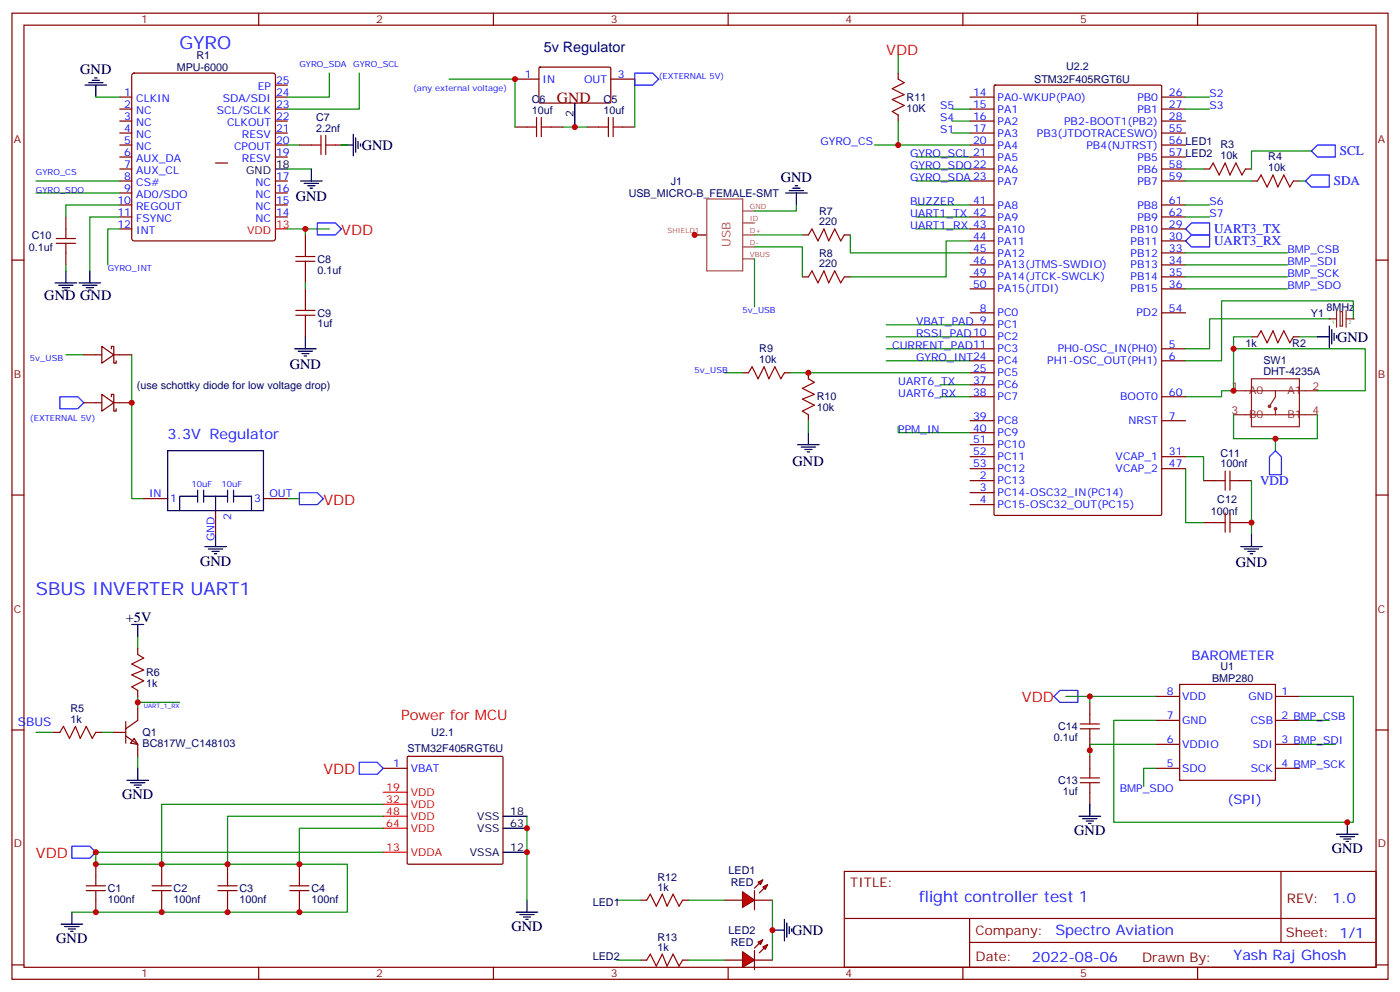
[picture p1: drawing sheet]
<svg xmlns="http://www.w3.org/2000/svg" width="412mm" height="292mm" viewBox="0 0 412 292" stroke-linecap="round" stroke-linejoin="round" font-family="sans-serif">
<g fill="none" stroke="#870000" stroke-width=".35">
<path d="M3.5 3.9h405.4v284.3h-405.4zM7.1 7.4h398.2v277.3h-398.2zM76.2 3.9v3.5M145.3 3.9v3.5M158.8 19.9l.3-.1h20.6l.2 .3v10.1l-.3 .1h-20.7l-.2-.3zM214.5 3.9v3.5M283.6 3.9v3.5M352.8 3.9v3.5M35.3 28.6h3.5M35.3 32.1h3.5M35.3 35.6h3.5M35.3 39.2h3.5"/>
<path d="M39 21.7l.5-.2h40.9l.5 .2 .2 .5v48l-.2 .5-.5 .2h-40.9l-.5-.2-.2-.5v-48zM81.1 28.6h3.6M81.1 32.1h3.6M81.1 35.6h3.6M81.1 39.2h3.6M81.1 25h3.6M151.7 23.3h7M151.7 37.4h3.5M162.3 37.4h3.5M172.9 37.4h3.5M179.9 23.3h7.1M183.4 37.4h3.6"/>
<path d="M285.8 28.6h7M285.8 32.1h7M285.8 35.6h7M285.8 39.2h7M292.9 25.2l.3-.2h48.6l.3 .2 .1 126.1-.2 .3-48.8 .1-.3-.2zM342.2 28.6h7M342.2 32.1h7M342.2 35.6h7M342.2 39.2h7M35.3 42.7h3.5M35.3 46.2h3.5M35.3 49.7h3.5"/>
<path d="M35.3 53.3h3.5M35.3 56.8h3.5M63.5 48h3.5M81.1 42.7h3.6M81.1 46.2h3.6M81.1 53.3h3.6M81.1 56.8h3.6M88.2 42.7h3.5M98.8 42.7h3.5M285.8 42.7h7M285.8 46.2h7M285.8 49.7h7"/>
<path d="M285.8 53.3h7M342.2 42.7h7M342.2 46.2h7M342.2 49.7h7M342.2 53.3h7M3.5 76.6h3.6M19.4 63.9v3.5M19.4 74.4v3.6M35.3 60.3h3.5M35.3 63.9h3.5M35.3 67.4h3.5M81.1 60.3h3.6"/>
<path d="M81.1 63.9h3.6M90 69.1v3.6M90 79.7v3.6M285.8 60.3h7M285.8 63.9h7M285.8 67.4h7M285.8 70.9h7M285.8 74.4h7M285.8 78h7M342.2 60.3h7M342.2 63.9h7M342.2 67.4h7"/>
<path d="M342.2 70.9h7M342.2 74.4h7M342.2 78h7M405.3 76.6h3.6M90 85v3.5M90 95.6v3.5M285.8 99.1h7M285.8 81.5h7M285.8 85h7M285.8 92.1h7M285.8 95.6h7M342.2 81.5h7"/>
<path d="M342.2 85h7M342.2 92.1h7M368.7 99.1h1.7M381 99.1h1.8M24.7 104.4h5.3M24.7 118.5h5.3M30 102l3.5 2.4-3.5 2.5zM30 116.1l3.5 2.4-3.5 2.5zM32.8 102.7v-.7h.7v4.9h.7v-.7M32.8 116.8v-.7h.7v4.9h.7v-.7M33.5 104.4h5.3M33.5 118.5h5.3"/>
<path d="M285.8 102.7h7M285.8 106.2h7M285.8 109.7h7M285.8 113.2h7M285.8 116.8h7M342.2 102.7h7M342.2 106.2h7M342.2 116.8h7M285.8 123.8h7M285.8 127.4h7M285.8 130.9h7M285.8 134.4h7"/>
<path d="M285.8 137.9h7M342.2 123.8h7M342.2 134.4h7M342.2 137.9h7M3.5 145.7h3.6M42.3 146.8h7.1M63.5 150.3v7M77.6 146.8h7.1M285.8 141.5h7M285.8 145h7M285.8 148.5h7M354.5 141.5h3.6"/>
<path d="M354.5 153.8h3.6M365.1 141.5h3.6M365.1 153.8h3.6M405.3 145.7h3.6M3.5 214.8h3.6M405.3 214.8h3.6M112.9 226.1h7M120 222.8l.3-.2h27.5l.3 .2 .1 31.2-.2 .3-27.7 .1-.3-.2zM28.2 254.4v3.5M47.6 254.4v3.5M67 254.4v3.5M88.2 254.4v3.5"/>
<path d="M248.7 256.5h156.6v28.2h-156.6zM377.3 256.5v20.9M28.2 264.9v3.6M47.6 264.9v3.6M67 264.9v3.6M88.2 264.9v3.6M248.7 270.3h156.5M285.6 277.4h119.6M285.6 270.3v14.1M3.5 284h3.6M76.2 284.7v3.5M145.3 284.7v3.5"/>
<path d="M214.5 284.7v3.5M283.6 284.7v3.5M352.8 284.7v3.5M405.3 284h3.6"/>
</g>
<g fill="none" stroke="#008700" stroke-width=".35">
<path d="M28.2 28.6h7.1M97 21.5v7.1h-12.3M105.8 21.5v10.6h-21.1M132.3 23.3h19.4v14.1M165.8 37.4h7.1M187 23.3v14.1M10.6 53.3h24.7M10.6 56.8h24.7M84.7 49.7h7M84.7 42.7h3.5M100.5 42.7h1.8M19.4 78v1.7"/>
<path d="M35.3 67.4h-3.6v10.6M35.3 60.3h-15.9v3.6M35.3 63.9h-8.8v15.8M84.7 67.4h5.3v1.7M90 67.4h7M90 83.3v1.7M368.7 99.1h-5.3v3.6M382.8 99.1h5.3M19.4 104.4h5.3M38.8 104.4v42.4h3.5M388.1 115h14.1v-12.3h-38.8v12.3h-3.6v1.8h-10.6M349.2 134.4h5.3v7.1"/>
<path d="M349.2 137.9v15.9h5.3M363.4 122.1v7h24.7v-7M375.7 129.1v3.5M84.7 146.8h3.5M368.7 141.5v15.8M112.9 236.7h-65.3v17.7M112.9 240.2h-45.9v14.2M112.9 243.8h-24.7v10.6M112.9 250.8h-84.7v3.6h74.1v14.1h-81.1M155.2 240.2v24.7"/>
</g>
<g fill="none" stroke="#000" stroke-width=".35">
<path d="M25 25h6.4M26.1 24.3h4.2M27.2 23.6h2.1M27.9 22.9h.7M28.2 25v3.6M104.1 39.5v6.4M169.3 30.3v7.1M81.1 49.7h3.6M88.5 53.3h6.4M89.6 54h4.2M90.7 54.7h2.1M91.4 55.4h.7"/>
<path d="M91.7 49.7v3.6M100.5 42.7h3.6M104.8 40.6v4.2M105.5 41.6v2.1M106.2 42.3v.7M19.4 79.7v3.6M26.5 79.7v3.6M16.2 83.3h6.4M17.3 84h4.2M18.3 84.7h2.2M19 85.4h.8M23.3 83.3h6.3"/>
<path d="M24.3 84h4.3M25.4 84.7h2.1M26.1 85.4h.7M90 99.1v3.6M388.1 99.1h3.5M391.6 96v6.3M392.3 97v4.2M393 98.1v2.1M393.7 98.8v.7M86.8 102.7h6.3M87.8 103.4h4.3M88.9 104.1h2.1"/>
<path d="M89.6 104.8h.7M49.4 132.6h28.2v17.7h-28.2zM58.2 146h-5.3v4.3M58.2 144.3v3.5M60 144.3v3.5M60 146h7M63.5 146v4.3M63.5 157.3v3.6M67 144.3v3.5M68.8 144.3v3.5M68.8 146h5.3v4.3M368.7 157.3v3.6"/>
<path d="M60.3 160.9h6.4M61.4 161.6h4.2M62.4 162.3h2.2M63.1 163h.8M365.5 160.9h6.3M366.5 161.6h4.3M367.6 162.3h2.1M368.3 163h.7M148.2 250.8h7M148.2 240.2h7M148.2 243.8h7M18 272h6.3"/>
<path d="M19 272.7h4.3M20.1 273.4h2.1M20.8 274.1h.7M21.2 268.5v3.5M152 268.5h6.4M153.1 269.2h4.2M154.2 269.9h2.1M154.9 270.6h.7M155.2 264.9v3.6"/>
</g>
<g fill="none" stroke="#a10000" stroke-width=".35">
<path d="M94.5 39.9v5.6M96 39.9v5.6M155.2 37.4h2.8M158 34.6v5.6M159.5 37.4h2.8M159.5 34.6v5.6M176.4 37.4h2.8M179.2 34.6v5.6M180.6 37.4h2.8M180.6 34.6v5.6M91.7 42.7h2.8M96 42.7h2.8"/>
<path d="M16.6 71.6h5.6M16.6 70.2h5.6M19.4 67.4v2.8M19.4 71.6v2.8M87.1 76.9h5.7M87.1 75.5h5.7M90 72.7v2.8M90 76.9v2.8M87.1 92.8h5.7M87.1 91.4h5.7M90 88.5v2.9M90 92.8v2.8"/>
<path d="M370.4 99.1l1.1-1.7 1.7 3.5 1.8-3.5 1.4 3.5 1.8-3.5 1.7 3.5 1.1-1.8M360.9 138.6v5.7M362.3 138.6v5.7M358.1 141.5h2.8M358.1 153.8h2.8M360.9 151v5.6M362.3 141.5h2.8M362.3 151v5.6M362.3 153.8h2.8M28.2 257.9v2.8M47.6 257.9v2.8M67 257.9v2.8"/>
<path d="M88.2 257.9v2.8M25.4 262.1h5.6M25.4 260.7h5.6M28.2 262.1v2.8M44.8 262.1h5.6M44.8 260.7h5.6M47.6 262.1v2.8M64.2 262.1h5.6M64.2 260.7h5.6M67 262.1v2.8M85.4 262.1h5.6M85.4 260.7h5.6"/>
<path d="M88.2 262.1v2.8"/>
</g>
<path d="M81.1 67.4h3.6M112.9 233.2h7M112.9 236.7h7M112.9 250.8h7M112.9 240.2h7M112.9 243.8h7" fill="none" stroke="#f00" stroke-width=".35"/>
<path d="M187 21.5h5.3l1.7 1.8-1.7 1.7h-5.3zM93.5 65.6h5.3l1.7 1.8-1.7 1.7h-5.3zM17.6 116.8h5.3l1.8 1.7-1.8 1.8h-5.3zM375.7 132.6l1.8 1.8v5.3h-3.6v-5.3zM88.2 145h5.3l1.7 1.8-1.7 1.7h-5.3zM105.8 224.4h5.3l1.8 1.7-1.8 1.8h-5.3zM21.2 249.1h5.3l1.7 1.7-1.7 1.8h-5.3z" fill="none" stroke="#00f" stroke-width=".35"/>
<g fill="none" stroke="#8c2424" stroke-width=".35">
<path d="M391.6 93.8h2.1M393.7 91.4v4.9M394.8 91.7h.7v4.3h-.7zM396.5 93.8h2.1M396.5 91.4v4.9M363.4 115h24.7M368.7 111.5h14.1v14.1h-14.1zM375.7 115v1.8l-1.8 2.8M363.4 122.1h24.7M375.7 120.3v1.8"/>
<circle cx="373.9" cy="119.6" r=".35"/>
<circle cx="375.7" cy="120.3" r=".35"/>
</g>
<g fill="#8c2424">
<circle cx="398.6" cy="93.8" r=".18"/>
<circle cx="391.6" cy="93.8" r=".18"/>
</g>
<g fill="none" stroke="#008700" stroke-width=".35">
<path d="M264.6 16.2v5.3M264.6 35.6v7.1M280.5 35.6h5.3M280.5 39.2h5.3M349.2 28.6h7.1M349.2 32.1h7.1M257.5 42.7h28.3M269.9 49.7h15.9M269.9 53.3h15.9M269.9 46.2h15.9M349.2 49.7h5.3M349.2 53.3h19.5"/>
<path d="M382.8 53.3h1.7M386.3 44.4h-17.6v5.3M222.2 72.7h14.2v8.8M222.2 69.1h14.2M222.2 76.2v14.1M234.6 60.3v1.8h-12.4M250.5 69.1v5.3h35.3M269.9 60.3h15.9M269.9 63.9h15.9M269.9 67.4h15.9M285.8 70.9h-7.1v10.6h-28.2M261.1 95.6h24.7"/>
<path d="M261.1 99.1h24.7M391.6 93.8h-35.3v8.9h-7.1M398.6 93.8v-5.3h-38.8v17.7h-10.6M213.4 109.7h5.3M232.8 109.7h53M261.1 102.7h24.7M261.1 106.2h24.7M276.9 113.2h8.9M276.9 116.8h8.9M238.1 123.8v3.6M264.6 125.6v1.8h21.2M40.6 187.3v3.6"/>
<path d="M10.6 215.5h5.3M30 215.5h3.5M40.6 206.7h12.3M40.6 205v3.5M40.6 222.6v3.5"/>
</g>
<path d="M384.5 53.3l1.8-1.8h5.3v3.5h-5.3zM386.3 44.4l1.8-1.7h5.2v3.5h-5.2zM349.2 70.9l1.8-1.8h5.3v3.6h-5.3zM349.2 67.4l1.8-1.8h5.3v3.5h-5.3z" fill="none" stroke="#00f" stroke-width=".35"/>
<path d="M264.6 23.3l1.7 1-3.5 1.8 3.5 1.8-3.5 1.4 3.5 1.7-3.5 1.8 1.8 1.1M356.3 49.7l1.1-1.7 1.7 3.5 1.8-3.5 1.4 3.5 1.8-3.5 1.7 3.5 1.1-1.8M370.4 53.3l1.1-1.8 1.7 3.5 1.8-3.5 1.4 3.5 1.8-3.5 1.7 3.5 1.1-1.7M238.1 69.1l1.1-1.7 1.7 3.5 1.8-3.5 1.4 3.5 1.8-3.5 1.7 3.5 1.1-1.8M238.1 81.5l1.1-1.8 1.7 3.6 1.8-3.6 1.4 3.6 1.8-3.6 1.7 3.6 1.1-1.8M220.5 109.7l1-1.8 1.8 3.6 1.8-3.6 1.4 3.6 1.7-3.6 1.8 3.6 1.1-1.8M238.1 111.5l1.8 1-3.5 1.8 3.5 1.8-3.5 1.4 3.5 1.7-3.5 1.8 1.7 1.1M40.6 192.6l1.7 1.1-3.5 1.7 3.5 1.8-3.5 1.4 3.5 1.8-3.5 1.7 1.8 1.1M17.6 215.5l1.1-1.7 1.8 3.5 1.7-3.5 1.4 3.5 1.8-3.5 1.8 3.5 1-1.8" fill="none" stroke="#a10000" stroke-width=".35"/>
<g fill="none" stroke="#870000" stroke-width=".35">
<path d="M264.6 21.5v1.8M264.6 33.9v1.7M354.5 49.7h1.8M366.9 49.7h1.8M368.7 53.3h1.7M381 53.3h1.8M236.4 69.1h1.7M248.7 69.1h1.8M236.4 81.5h1.7M248.7 81.5h1.8M218.7 109.7h1.8M231.1 109.7h1.7"/>
<path d="M238.1 109.7v1.8M238.1 122.1v1.7M40.6 190.9v1.7M15.9 215.5h1.7M28.2 215.5h1.8M33.5 215.5h3.5M37 216.6l3.6 2.5v3.5M37 212.4v6.3M39.5 217.3l1.1 1.8-2.1-.4zM40.6 203.2v1.8M40.6 208.5v3.5l-3.6 2.5"/>
</g>
<path d="M208.2 58.6h10.6v21.1h-10.6zM204.6 69.1h3.5M218.8 69.1h3.4M218.8 72.7h3.4M218.8 76.2h3.4M218.8 62.1h3.4M218.8 65.6h3.4" fill="none" stroke="#a64a4a" stroke-width=".35"/>
<g fill="none" stroke="#000" stroke-width=".35">
<path d="M231.4 56.8h6.4M232.5 56.1h4.2M233.5 55.4h2.2M234.2 54.7h.7M234.6 56.8v3.5M234.9 130.9h6.4M236 131.6h4.2M237.1 132.3h2.1M237.8 133h.7M238.1 127.4v3.5M38.8 183.8h3.5M40.6 183.8v3.5"/>
<path d="M37.4 229.7h6.3M38.5 230.4h4.2M39.5 231.1h2.1M40.2 231.8h.7M40.6 226.1v3.6"/>
</g>
<g fill="#f00" stroke="#870000" stroke-width=".35">
<path d="M218.7 262.5l3.5 2.4-3.5 2.2z"/>
<path d="M222.2 262.1v5.7z"/>
</g>
<g fill="#870000" stroke="#870000" stroke-width=".35">
<path d="M222.2 261.4l1.5-1.4z"/>
<path d="M225.1 261.4l-1.4 1.4z"/>
</g>
<g fill="#f00" stroke="#870000" stroke-width=".35">
<path d="M223.3 259.6l1.4-.7-.7 1.4z"/>
<path d="M224.7 261.1l1.4-.8-.7 1.5z"/>
</g>
<path d="M213.4 264.9h5.3M222.2 264.9h5.3" fill="none" stroke="#870000" stroke-width=".35"/>
<g fill="#f00" stroke="#870000" stroke-width=".35">
<path d="M218.7 280.1l3.5 2.5-3.5 2.1z"/>
<path d="M222.2 279.8v5.6z"/>
</g>
<g fill="#870000" stroke="#870000" stroke-width=".35">
<path d="M222.2 279l1.5-1.4z"/>
<path d="M223.7 280.5l1.4-1.5z"/>
</g>
<g fill="#f00" stroke="#870000" stroke-width=".35">
<path d="M223.3 277.3l1.4-.7-.7 1.4z"/>
<path d="M224.7 278.7l1.4-.7-.7 1.4z"/>
</g>
<g fill="none" stroke="#870000" stroke-width=".35">
<path d="M321 206.7v3.6M321 217.3v3.5M340.4 205h7.1M340.4 212h7.1M340.4 219.1h7.1M347.5 201.4h28.2v28.3h-28.2zM375.7 205h7.1M375.7 212h7.1M375.7 219.1h7.1M321 222.6v3.5M321 233.2v3.5M340.4 226.1h7.1"/>
<path d="M375.7 226.1h7.1M188.7 264.9h1.8M201.1 264.9h1.7M188.7 282.6h1.8M201.1 282.6h1.7M213.4 282.6h5.3M222.2 282.6h5.3"/>
</g>
<path d="M318.2 214.5h5.6M318.2 213.1h5.6M321 210.3v2.8M321 214.5v2.8M318.2 230.4h5.6M318.2 229h5.6M321 226.1v2.9M321 230.4v2.8M190.5 264.9l1.1-1.7 1.7 3.5 1.8-3.5 1.4 3.5 1.8-3.5 1.7 3.5 1.1-1.8M190.5 282.6l1.1-1.8 1.7 3.5 1.8-3.5 1.4 3.5 1.8-3.5 1.7 3.5 1.1-1.7" fill="none" stroke="#a10000" stroke-width=".35"/>
<g fill="none" stroke="#008700" stroke-width=".35">
<path d="M280.5 32.1h5.3M349.2 60.3h7.1M349.2 63.9h7.1M349.2 74.4h30M349.2 78h30M349.2 81.5h30M349.2 85h30M314 205h7M340.4 219.1h-19.4v3.5M340.4 205h-19.4v1.7M382.8 205h15.8v37h-70.5v-30h12.3M382.8 219.1h10.5"/>
<path d="M382.8 212h8.8M340.4 226.1h-3.5v5.3M181.7 264.9h7M202.8 264.9h10.6M227.5 264.9v17.7M181.7 282.6h7M202.8 282.6h10.6"/>
</g>
<g fill="none" stroke="#000" stroke-width=".35">
<path d="M321 236.7v3.5M317.9 240.2h6.3M318.9 240.9h4.2M320 241.7h2.1M320.7 242.4h.7M393.7 245.5h6.3M394.8 246.2h4.2M395.8 246.9h2.1M396.5 247.6h.7M396.9 242v3.5M227.5 273.8h3.6M231.1 270.6v6.3"/>
<path d="M231.8 271.6v4.3M232.5 272.7v2.1M233.2 273.4v.7"/>
</g>
<path d="M312.2 203.2h5.3v3.5h-5.3l-1.8-1.7z" fill="none" stroke="#00f" stroke-width=".35"/>
<g fill="#c00">
<circle cx="88.2" cy="254.4" r=".88"/>
<circle cx="88.2" cy="268.5" r=".88"/>
<circle cx="67" cy="254.4" r=".88"/>
<circle cx="67" cy="268.5" r=".88"/>
<circle cx="47.6" cy="254.4" r=".88"/>
<circle cx="47.6" cy="268.5" r=".88"/>
<circle cx="28.2" cy="254.4" r=".88"/>
<circle cx="28.2" cy="268.5" r=".88"/>
<circle cx="155.2" cy="243.8" r=".88"/>
<circle cx="155.2" cy="250.8" r=".88"/>
<circle cx="28.2" cy="250.8" r=".88"/>
<circle cx="169.3" cy="37.4" r=".88"/>
<circle cx="151.7" cy="23.3" r=".88"/>
<circle cx="38.8" cy="118.5" r=".88"/>
<circle cx="90" cy="67.4" r=".88"/>
<circle cx="368.7" cy="153.8" r=".88"/>
<circle cx="363.4" cy="115" r=".88"/>
<circle cx="363.4" cy="102.7" r=".88"/>
<circle cx="375.7" cy="129.1" r=".88"/>
<circle cx="204.6" cy="69.1" r=".88"/>
<circle cx="238.1" cy="109.7" r=".88"/>
<circle cx="264.6" cy="42.7" r=".88"/>
<circle cx="40.6" cy="206.7" r=".88"/>
<circle cx="227.5" cy="273.8" r=".88"/>
<circle cx="321" cy="205" r=".88"/>
<circle cx="396.9" cy="242" r=".88"/>
<circle cx="321" cy="220.8" r=".88"/>
</g>
<g font-size="5.3" fill="#00f">
<text x="52.9" y="14.5">GYRO</text>
<text x="10.6" y="175">SBUS INVERTER UART1</text>
</g>
<text font-size="4.6" fill="#800" x="164" y="30.3">GND</text>
<text font-size="4.6" fill="#00f" x="270.8" y="265.5">flight controller test 1</text>
<text font-size="4.2" fill="#000080" x="160.2" y="15.2">5v Regulator</text>
<g font-size="4.2" fill="#f00">
<text x="261.1" y="16.2">VDD</text>
<text x="100.5" y="69.1">VDD</text>
<text x="95.2" y="148.5">VDD</text>
<text x="301" y="206.7">VDD</text>
<text x="118.2" y="212">Power for MCU</text>
<text x="95.2" y="227.9">VDD</text>
<text x="10.6" y="252.6">VDD</text>
</g>
<g font-size="4.2">
<text x="23.6" y="21.8">GND</text>
<text x="106.5" y="44.1">GND</text>
<text x="230" y="53.6">GND</text>
<text x="87.1" y="59.3">GND</text>
<text x="13.1" y="88.2">GND GND</text>
<text x="393.9" y="100.5">GND</text>
<text x="85.4" y="108.7">GND</text>
<text x="233.5" y="137.1">GND</text>
<text x="58.9" y="166.5">GND</text>
<text x="364.1" y="166.9">GND</text>
<text x="37" y="183.1">+5V</text>
<text x="36" y="235.3">GND</text>
<text x="316.4" y="245.9">GND</text>
<text x="392.3" y="251.2">GND</text>
<text x="150.6" y="274.1">GND</text>
<text x="233.4" y="275.2">GND</text>
<text x="16.6" y="277.6">GND</text>
</g>
<g font-size="4.2" fill="#00f">
<text x="49.4" y="129.1">3.3V Regulator</text>
<text x="392.5" y="265.7">1.0</text>
<text x="310.9" y="275.3">Spectro Aviation</text>
<text x="304" y="283.1">2022-08-06</text>
<text x="363.4" y="282.6">Yash Raj Ghosh</text>
</g>
<g font-size="3.9" fill="#00f">
<text x="394.7" y="45.7">SCL</text>
<text x="392.9" y="54.5">SDA</text>
<text x="357.6" y="68.6">UART3_TX</text>
<text x="357.6" y="72.2">UART3_RX</text>
<text x="371.2" y="142.7">VDD</text>
<text x="351" y="194.4">BAROMETER</text>
<text x="361.6" y="236.7">(SPI)</text>
</g>
<g font-size="3.9" fill="#800">
<text x="250.5" y="261.1">TITLE:</text>
<text x="379.1" y="265.7">REV:</text>
<text x="287.4" y="275.3">Company:</text>
<text x="378.7" y="275.9">Sheet: 1/1</text>
<text x="287.4" y="282.9">Date:</text>
<text x="336.4" y="283">Drawn By:</text>
</g>
<text font-size="3.5" fill="#a54b4b" x="215.2" y="72.7" transform="rotate(-90 215.2 72.7)">USB</text>
<text font-size="3.5" fill="#00f" x="5.3" y="213.8">SBUS</text>
<g font-size="3.2" fill="#800">
<text x="41.6" y="6.9">1</text>
<text x="110.8" y="6.9">2</text>
<text x="179.9" y="6.9">3</text>
<text x="249.1" y="6.9">4</text>
<text x="318.2" y="6.9">5</text>
<text x="4.1" y="42">A</text>
<text x="405.9" y="42">A</text>
<text x="4.1" y="111.1">B</text>
<text x="405.9" y="111.1">B</text>
<text x="4.1" y="180.3">C</text>
<text x="405.9" y="180.3">C</text>
<text x="4.1" y="249.4">D</text>
<text x="405.9" y="249.4">D</text>
<text x="41.6" y="287.7">1</text>
<text x="110.8" y="287.7">2</text>
<text x="179.9" y="287.7">3</text>
<text x="249.1" y="287.7">4</text>
<text x="318.2" y="287.7">5</text>
</g>
<g font-size="3.2" fill="#000080">
<text x="57.9" y="17.3">R1</text>
<text x="52.1" y="20.9">MPU-6000</text>
<text x="314" y="20.6">U2.2</text>
<text x="267.1" y="29.7">R11</text>
<text x="304.6" y="24.4">STM32F405RGT6U</text>
<text x="93.1" y="35.7">C7</text>
<text x="156.6" y="33.5">10uf</text>
<text x="156.6" y="30.3">C6</text>
<text x="177.8" y="33.5">10uf</text>
<text x="177.8" y="30.3">C5</text>
<text x="267.1" y="32.9">10K</text>
<text x="93.1" y="38.8">2.2nf</text>
<text x="359.5" y="46.9">10k</text>
<text x="359.5" y="43.7">R3</text>
<text x="373.6" y="47.2">R4</text>
<text x="373.6" y="50.4">10k</text>
<text x="185.2" y="57.9">USB_MICRO-B_FEMALE-SMT</text>
<text x="197.6" y="54.4">J1</text>
<text x="241.3" y="63.1">R7</text>
<text x="9.3" y="70.3">C10</text>
<text x="241.3" y="66.3">220</text>
<text x="8.5" y="73.8">0.1uf</text>
<text x="93.5" y="77.4">C8</text>
<text x="241.3" y="75.5">R8</text>
<text x="93.5" y="80.5">0.1uf</text>
<text x="241.3" y="78.7">220</text>
<text x="93.5" y="93.3">C9</text>
<text x="386.2" y="93.2">Y1</text>
<text x="390.8" y="91.4">8MHz</text>
<text x="93.5" y="96.4">1uf</text>
<text x="223.7" y="106.9">10k</text>
<text x="223.7" y="103.7">R9</text>
<text x="366.9" y="102">1k</text>
<text x="372.1" y="107.1">SW1</text>
<text x="380.7" y="102">R2</text>
<text x="372.1" y="110.2">DHT-4235A</text>
<text x="40.3" y="114.4">(use schottky diode for low voltage drop)</text>
<text x="240.6" y="117.8">R10</text>
<text x="240.6" y="121">10k</text>
<text x="359.5" y="137.6">100nf</text>
<text x="359.5" y="134.4">C11</text>
<text x="358.6" y="147.9">C12</text>
<text x="356.7" y="151.4">100nf</text>
<text x="359.5" y="197.3">U1</text>
<text x="43" y="202.3">1k</text>
<text x="43" y="199.1">R6</text>
<text x="357" y="200.8">BMP280</text>
<text x="20.8" y="209.5">R5</text>
<text x="20.8" y="212.7">1k</text>
<text x="311.7" y="215">C14</text>
<text x="42" y="219.9">BC817W_C148103</text>
<text x="42" y="216.7">Q1</text>
<text x="120" y="221.4">STM32F405RGT6U</text>
<text x="127.1" y="216.7">U2.1</text>
<text x="310.4" y="218.1">0.1uf</text>
<text x="311.7" y="230.8">C13</text>
<text x="313.1" y="234">1uf</text>
<text x="214.6" y="257.3">LED1</text>
<text x="31.8" y="262.6">C1</text>
<text x="51.2" y="262.6">C2</text>
<text x="70.6" y="262.6">C3</text>
<text x="91.7" y="262.6">C4</text>
<text x="193.7" y="262.1">1k</text>
<text x="193.7" y="259.2">R12</text>
<text x="215.3" y="260.8">RED</text>
<text x="31.7" y="265.7">100nf</text>
<text x="51.2" y="265.7">100nf</text>
<text x="70.6" y="265.7">100nf</text>
<text x="91.7" y="265.7">100nf</text>
<text x="174.6" y="266.7">LED1</text>
<text x="214.6" y="274.9">LED2</text>
<text x="193.7" y="279.8">1k</text>
<text x="193.7" y="276.8">R13</text>
<text x="215.3" y="278.4">RED</text>
<text x="174.6" y="282.6">LED2</text>
</g>
<g font-size="3.2" fill="#00f">
<text x="154.6" y="22.9">1</text>
<text x="182" y="22.9">3</text>
<text x="36.6" y="28.2">1</text>
<text x="40.1" y="30">CLKIN</text>
<text x="65.7" y="30">SDA/SDI</text>
<text x="75.9" y="26.5">EP</text>
<text x="81.3" y="28.2">24</text>
<text x="81.3" y="24.7">25</text>
<text x="159.8" y="24.3">IN</text>
<text x="172.1" y="24.3">OUT</text>
<text x="286.7" y="28.2">14</text>
<text x="293.9" y="29.6">PA0-WKUP(PA0)</text>
<text x="335" y="29.6">PB0</text>
<text x="344.3" y="28.2">26</text>
<text x="356.3" y="28.6">S2</text>
<text x="36.6" y="31.8">2</text>
<text x="36.6" y="35.3">3</text>
<text x="40.1" y="33.5">NC</text>
<text x="63.9" y="33.5">SCL/SCLK</text>
<text x="81.3" y="35.3">22</text>
<text x="81.3" y="31.8">23</text>
<text x="276.9" y="35.6">S4</text>
<text x="276.9" y="32.1">S5</text>
<text x="286.7" y="31.8">15</text>
<text x="286.7" y="35.3">16</text>
<text x="293.9" y="33.2">PA1</text>
<text x="335" y="33.2">PB1</text>
<text x="344.3" y="31.8">27</text>
<text x="344.3" y="35.3">28</text>
<text x="356.3" y="32.1">S3</text>
<text x="36.6" y="38.8">4</text>
<text x="40.1" y="37">NC</text>
<text x="40.1" y="40.6">NC</text>
<text x="66.9" y="37">CLKOUT</text>
<text x="71.3" y="40.6">RESV</text>
<text x="81.3" y="38.8">21</text>
<text x="276.9" y="39.2">S1</text>
<text x="286.7" y="38.8">17</text>
<text x="293.9" y="36.7">PA2</text>
<text x="293.9" y="40.2">PA3</text>
<text x="305.4" y="40.2">PB3(JTDOTRACESWO)</text>
<text x="313.5" y="36.7">PB2-BOOT1(PB2)</text>
<text x="344.3" y="38.8">55</text>
<text x="36.6" y="42.3">5</text>
<text x="36.6" y="45.9">6</text>
<text x="40.1" y="44.1">NC</text>
<text x="40.1" y="47.6">AUX_DA</text>
<text x="68.9" y="44.1">CPOUT</text>
<text x="71.3" y="47.6">RESV</text>
<text x="81.3" y="45.9">19</text>
<text x="81.3" y="42.3">20</text>
<text x="241.7" y="42.7">GYRO_CS</text>
<text x="268.1" y="46.2">GYRO_SCL 21</text>
<text x="286.7" y="42.3">20</text>
<text x="293.9" y="43.7">PA4</text>
<text x="293.9" y="47.3">PA5</text>
<text x="320" y="43.7">PB4(NJTRST)</text>
<text x="335" y="47.3">PB5</text>
<text x="344.3" y="42.3">56 LED1</text>
<text x="344.3" y="45.9">57 LED2</text>
<text x="36.6" y="49.4">7</text>
<text x="36.6" y="52.9">8</text>
<text x="40.1" y="51.2">AUX_CL</text>
<text x="81.3" y="52.9">17</text>
<text x="268.1" y="49.7">GYRO_SDO22</text>
<text x="268.1" y="53.3">GYRO_SDA 23</text>
<text x="293.9" y="50.8">PA6</text>
<text x="335" y="50.8">PB6</text>
<text x="344.3" y="49.4">58</text>
<text x="344.3" y="52.9">59</text>
<text x="34.6" y="60">10</text>
<text x="36.6" y="56.4">9</text>
<text x="40.1" y="54.7">CS#</text>
<text x="40.1" y="58.2">AD0/SDO</text>
<text x="75.2" y="58.2">NC</text>
<text x="75.2" y="54.7">NC</text>
<text x="81.3" y="60">15</text>
<text x="81.3" y="56.4">16</text>
<text x="286.7" y="60">41</text>
<text x="293.9" y="54.3">PA7</text>
<text x="335" y="54.3">PB7</text>
<text x="344.3" y="60">61</text>
<text x="34.6" y="63.5">11</text>
<text x="40.1" y="61.7">REGOUT</text>
<text x="40.1" y="65.3">FSYNC</text>
<text x="75.2" y="65.3">NC</text>
<text x="75.2" y="61.7">NC</text>
<text x="81.3" y="63.5">14</text>
<text x="268.1" y="60.3">BUZZER</text>
<text x="268.1" y="63.9">UART1_TX 42</text>
<text x="293.9" y="61.4">PA8</text>
<text x="293.9" y="64.9">PA9</text>
<text x="335" y="61.4">PB8</text>
<text x="335" y="64.9">PB9</text>
<text x="344.3" y="63.5">62</text>
<text x="356.3" y="60.3">S6</text>
<text x="356.3" y="63.9">S7</text>
<text x="34.6" y="67">12</text>
<text x="40.1" y="68.8">INT</text>
<text x="268.1" y="67.4">UART1_RX 43</text>
<text x="286.7" y="70.6">44</text>
<text x="293.9" y="68.4">PA10</text>
<text x="293.9" y="72">PA11</text>
<text x="333" y="68.4">PB10</text>
<text x="333" y="72">PB11</text>
<text x="344.3" y="67">29</text>
<text x="344.3" y="70.6">30</text>
<text x="286.7" y="74.1">45</text>
<text x="286.7" y="77.6">46</text>
<text x="293.9" y="75.5">PA12</text>
<text x="333" y="75.5">PB12</text>
<text x="344.3" y="74.1">33</text>
<text x="344.3" y="77.6">34</text>
<text x="379.2" y="74.4">BMP_CSB</text>
<text x="379.2" y="78">BMP_SDI</text>
<text x="286.7" y="81.1">49</text>
<text x="293.9" y="79">PA13(JTMS-SWDIO)</text>
<text x="293.9" y="82.5">PA14(JTCK-SWCLK)</text>
<text x="333" y="79">PB13</text>
<text x="333" y="82.5">PB14</text>
<text x="344.3" y="81.1">35</text>
<text x="379.2" y="81.5">BMP_SCK</text>
<text x="286.7" y="84.7">50</text>
<text x="293.9" y="86.1">PA15(JTDI)</text>
<text x="333" y="86.1">PB15</text>
<text x="344.3" y="84.7">36</text>
<text x="379.2" y="85">BMP_SDO</text>
<text x="269.9" y="95.6">VBAT_PAD 9</text>
<text x="288.7" y="91.7">8</text>
<text x="293.9" y="93.1">PC0</text>
<text x="334.8" y="93.1">PD2</text>
<text x="344.3" y="91.7">54</text>
<text x="269.9" y="99.1">RSSI_PAD10</text>
<text x="293.9" y="96.7">PC1</text>
<text x="293.9" y="100.2">PC2</text>
<text x="262.8" y="102.7">CURRENT_PAD11</text>
<text x="269.9" y="106.2">GYRO_INT24</text>
<text x="293.9" y="103.7">PC3</text>
<text x="293.9" y="107.2">PC4</text>
<text x="308.5" y="107.2">PH1-OSC_OUT(PH1)</text>
<text x="311.6" y="103.7">PH0-OSC_IN(PH0)</text>
<text x="344.3" y="102.3">5</text>
<text x="344.3" y="105.8">6</text>
<text x="264.6" y="113.2">UART6_TX</text>
<text x="286.7" y="109.4">25</text>
<text x="286.7" y="112.9">37</text>
<text x="293.9" y="110.8">PC5</text>
<text x="264.6" y="116.8">UART6_RX</text>
<text x="286.7" y="116.4">38</text>
<text x="293.9" y="114.3">PC6</text>
<text x="293.9" y="117.8">PC7</text>
<text x="330" y="117.8">BOOT0</text>
<text x="344.3" y="116.4">60</text>
<text x="286.7" y="123.5">39</text>
<text x="293.9" y="124.9">PC8</text>
<text x="332.4" y="124.9">NRST</text>
<text x="344.3" y="123.5">7</text>
<text x="264.6" y="127.4">PPM_IN</text>
<text x="286.7" y="127">40</text>
<text x="286.7" y="130.5">51</text>
<text x="293.9" y="128.4">PC9</text>
<text x="293.9" y="131.9">PC10</text>
<text x="286.7" y="134.1">52</text>
<text x="286.7" y="137.6">53</text>
<text x="293.9" y="135.5">PC11</text>
<text x="328.6" y="135.5">VCAP_1</text>
<text x="344.3" y="134.1">31</text>
<text x="344.3" y="137.6">47</text>
<text x="288.7" y="141.1">2</text>
<text x="293.9" y="142.5">PC13</text>
<text x="293.9" y="139">PC12</text>
<text x="328.6" y="139">VCAP_2</text>
<text x="43.9" y="146.4">IN</text>
<text x="50.1" y="147.8">1</text>
<text x="74.9" y="147.8">3</text>
<text x="79.4" y="146.4">OUT</text>
<text x="288.7" y="144.6">3</text>
<text x="288.7" y="148.2">4</text>
<text x="293.9" y="146">PC14-OSC32_IN(PC14)</text>
<text x="293.9" y="149.6">PC15-OSC32_OUT(PC15)</text>
<text x="68.1" y="153.1" transform="rotate(-90 68.1 153.1)">2</text>
<text x="63.1" y="159.3" transform="rotate(-90 63.1 159.3)">GND</text>
<text x="343.7" y="204.6">8</text>
<text x="348.2" y="206">VDD</text>
<text x="367.7" y="206">GND</text>
<text x="377.5" y="204.6">1</text>
<text x="343.7" y="211.7">7</text>
<text x="348.2" y="213.1">GND</text>
<text x="368.4" y="213.1">CSB</text>
<text x="377.5" y="211.7">2 BMP_CSB</text>
<text x="343.7" y="218.7">6</text>
<text x="348.2" y="220.1">VDDIO</text>
<text x="369.1" y="220.1">SDI</text>
<text x="377.5" y="218.7">3 BMP_SDI</text>
<text x="115.8" y="225.8">1</text>
<text x="121" y="227.2">VBAT</text>
<text x="343.7" y="225.8">5</text>
<text x="348.2" y="227.2">SDO</text>
<text x="368.4" y="227.2">SCK</text>
<text x="377.5" y="225.8">4 BMP_SCK</text>
<text x="329.8" y="233.2">BMP_SDO</text>
</g>
<g font-size="3.2">
<text x="169" y="34.5" transform="rotate(-90 169 34.5)">2</text>
<text x="72.6" y="51.2">GND</text>
<text x="81.3" y="49.4">18</text>
<text x="150.3" y="239.9">18</text>
<text x="140.6" y="241.3">VSS</text>
<text x="140.6" y="244.8">VSS</text>
<text x="150.3" y="243.4">63</text>
<text x="138.4" y="251.9">VSSA</text>
<text x="150.3" y="250.5">12</text>
</g>
<g font-size="3.2" fill="#f00">
<text x="72.8" y="68.8">VDD</text>
<text x="81.3" y="67">13</text>
<text x="113.8" y="232.8">19</text>
<text x="113.8" y="236.4">32</text>
<text x="113.8" y="239.9">48</text>
<text x="121" y="234.2">VDD</text>
<text x="121" y="237.8">VDD</text>
<text x="113.8" y="243.4">64</text>
<text x="121" y="241.3">VDD</text>
<text x="121" y="244.8">VDD</text>
<text x="113.8" y="250.5">13</text>
<text x="121" y="251.9">VDDA</text>
</g>
<g font-size="3.2" fill="#8d2323">
<text x="362.8" y="114.7">1</text>
<text x="367.9" y="116.1">A0</text>
<text x="379.3" y="116.1">A1</text>
<text x="386.6" y="114.7">2</text>
<text x="362.8" y="121.7">3</text>
<text x="367.9" y="123.1">B0</text>
<text x="379.3" y="123.1">B1</text>
<text x="386.6" y="121.7">4</text>
</g>
<g font-size="2.5" fill="#00f">
<text x="88.2" y="19.8">GYRO_SDA</text>
<text x="104.1" y="19.8">GYRO_SCL</text>
<text x="194" y="23.3">(EXTERNAL 5V)</text>
<text x="121.7" y="26.8">(any external voltage)</text>
<text x="10.6" y="51.5">GYRO_CS</text>
<text x="10.6" y="56.8">GYRO_SDO</text>
<text x="31.7" y="79.7">GYRO_INT</text>
<text x="218.7" y="92.1">5v_USB</text>
<text x="8.8" y="106.2">5v_USB</text>
<text x="204.6" y="109.7">5v_USB</text>
<text x="8.8" y="123.8">(EXTERNAL 5V)</text>
<text x="56.4" y="143.2">10uF</text>
<text x="65.3" y="143.2">10uF</text>
</g>
<g font-size="2.1" fill="#a54b4b">
<text x="220.9" y="61.4">GND</text>
<text x="220.9" y="64.9">ID</text>
<text x="196.6" y="68.4">SHIELD1</text>
<text x="220.9" y="68.4">D+</text>
<text x="220.9" y="72">D-</text>
<text x="220.9" y="75.5">VBUS</text>
</g>
<text font-size="1.8" fill="#00f" x="42.3" y="208.5">UART_1_RX</text>
<g font-size="1.4" fill="#238d23">
<text x="392.3" y="95.2">1</text>
<text x="397.2" y="95.2">2</text>
</g>
</svg>
